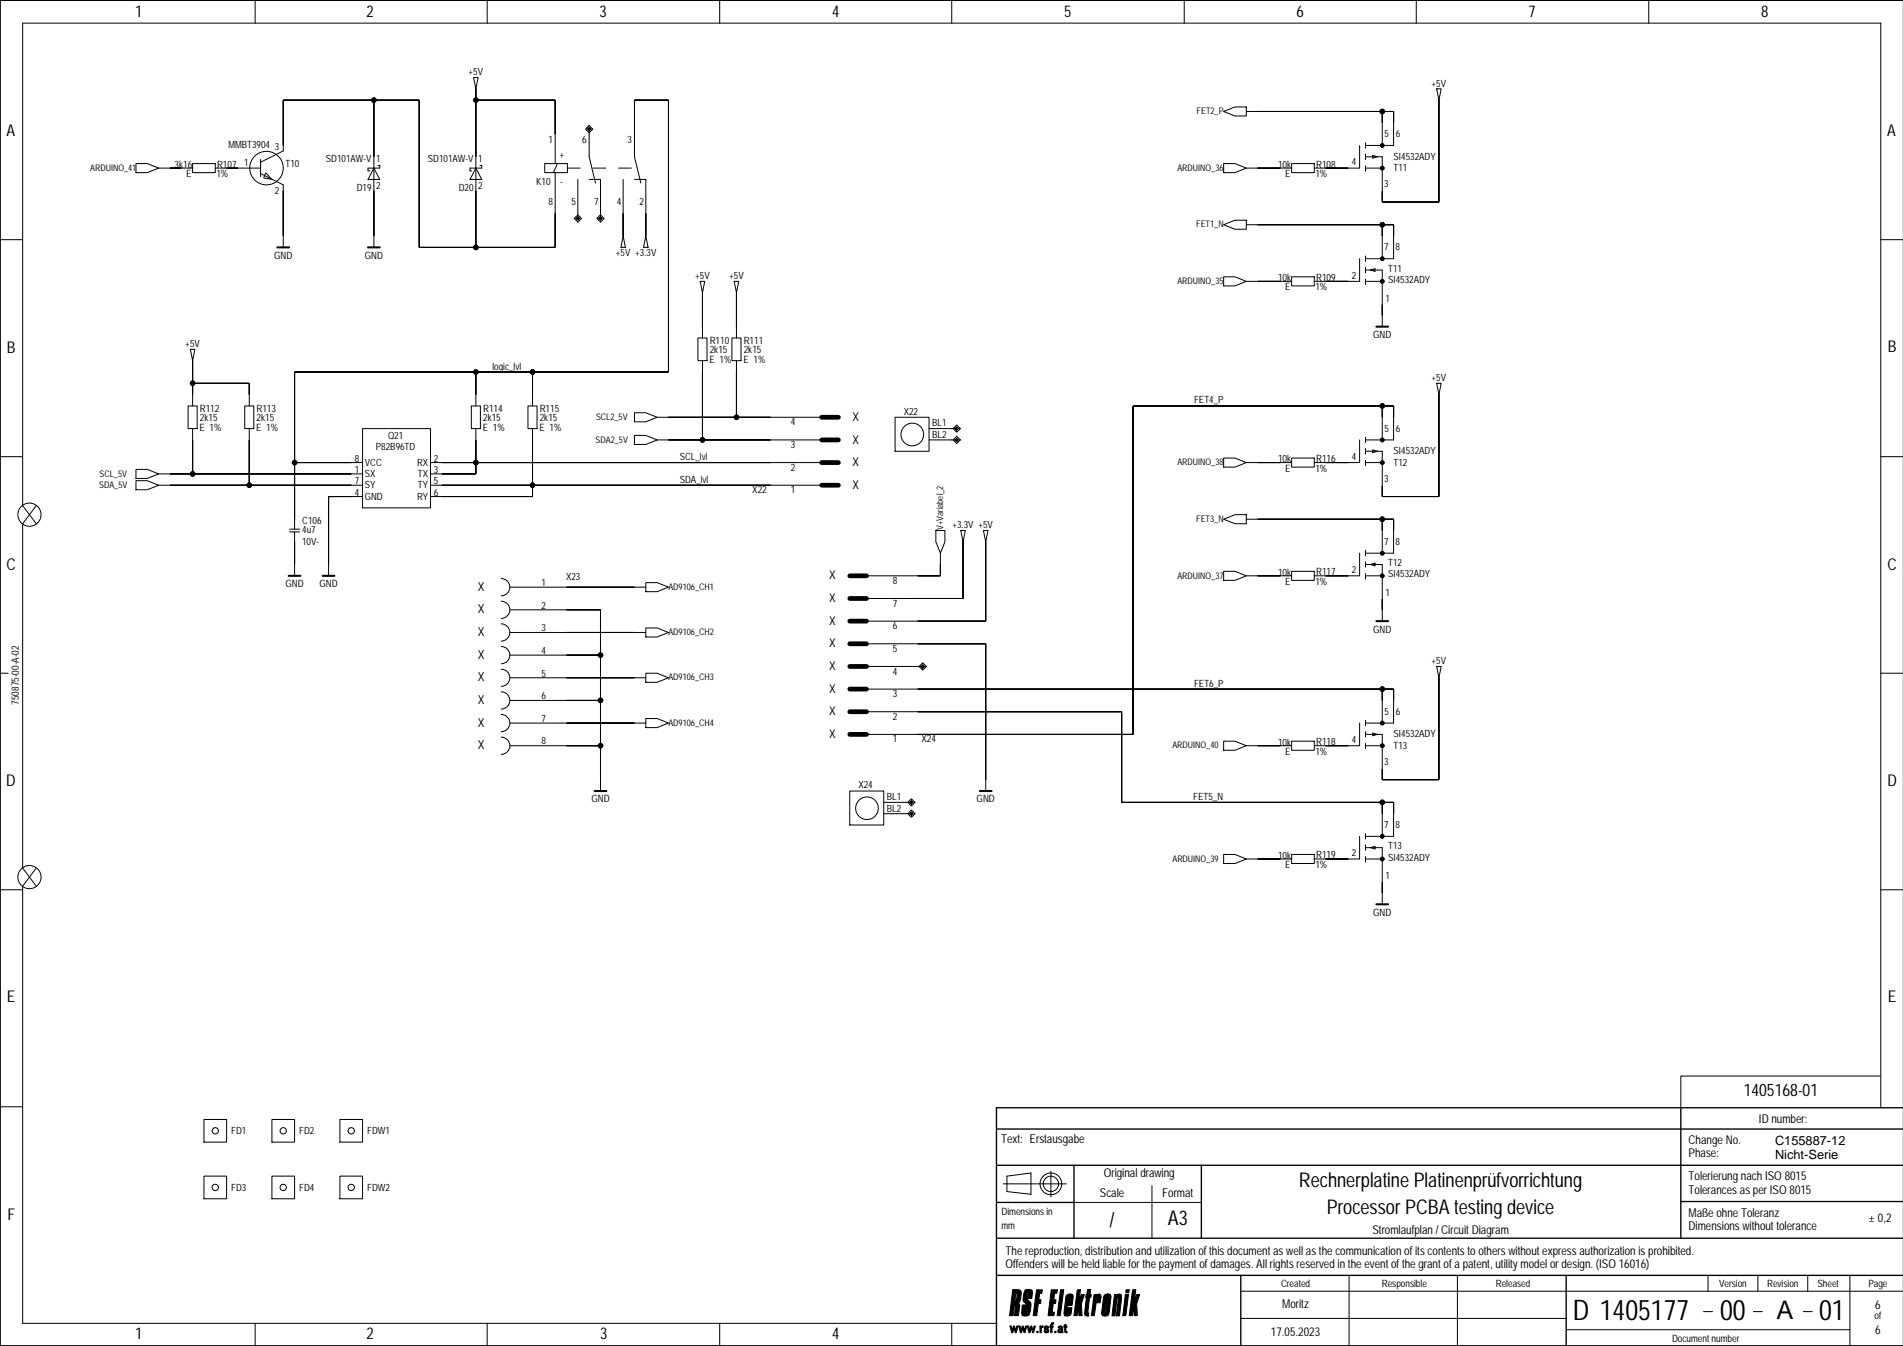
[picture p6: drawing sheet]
<svg xmlns="http://www.w3.org/2000/svg" width="420mm" height="297mm" viewBox="0 0 420 297" stroke-linecap="round" stroke-linejoin="round" font-family="sans-serif">
<g fill="none" stroke="#000" stroke-width=".22">
<path d="M56.3 .1v5M104.5 17.1h1l-.5 2.5zM105 19.6h.1M105 19.6v35M107.5 .1v5M158.8 .1v5M210 .1v5M261.2 .1v5M312.4 .1v5M316.9 19.6h1l-.5 2.5zM363.7 .1v5M419.9 .1h-419.9v296.9h419.9"/>
<path d="M30 36.1h2.5l2.5 1-2.5 1h-2.5zM35 37.1h7.5M42.5 36.1h5v2h-5zM47.5 37.1h10M57.5 35.8l5-2.5v-11.2h30v32.5h30v-16.5M57.5 38.3l5 2.5v13.8M57.5 35.2v3.8M58.3 39.3l1.8 .3M58.6 38.2l-.4 1M58.7 38.2l1.1 1.2M82.5 34.6h.1M82.5 37.1l1.3 2.5h-2.6z"/>
<path d="M82.5 22.1v32.5M83.4 36.5h.4v.6h-2.6v.6h.4M105 34.6h.1M105 37.1l1.3 2.5h-2.6zM105 22.1h17.5v14M105.9 36.5h.4v.6h-2.6v.6h.4M120.2 36.1h5v2h-5zM123 36.1l-.9 2M127.5 39.6v8.2M130 29.6h.1M130 27.7l.8 .8-.8 .8-.8-.8zM130 39.6h2.5v8.2"/>
<path d="M130 28.9v5.7l1.4 5.8M137.5 39.6v12.5M140 39.6h2.5v12.5M269.9 36.1h2.5l2.5 1-2.5 1h-2.5zM269.9 24.6l2.5-1h2.5v2h-2.5zM274.9 37.1h10M274.9 24.6h32.5v7.5h-6.2M284.9 36.1h5v2h-5zM299.9 32.1v5h-10M301.2 37.1h3.7M301.2 34.6h3.7v7.5M301.2 31.5v1.2"/>
<path d="M301.2 34v1.2M301.2 36.6v1.2M302.8 34.3l1 .3-1 .3zM304.9 24.6v7.5M317.4 22.1h.1M317.4 22.1v22.5h-12.5v-2.4M0 52.9h5M82.5 42.1h.1M105 42.1h.1M127.5 47.1h.1M127.5 47.4l.8 .8-.8 .8-.8-.8zM132.5 47.1h.1"/>
<path d="M132.5 47.4l.8 .8-.8 .8-.8-.8zM137.5 52.1h.1M137.5 52.1l.5 2.5h-1zM141.4 40.4l-1.4-5.8v-12.5h7.5v60h-82.5v34.7M142.5 52.1h.1M142.5 52.1l.5 2.5h-1zM269.9 49.6l2.5-1h2.5v2h-2.5zM274.9 49.6h32.5v7.5h-6.2M299.9 57.1v5h-10M301.2 59.6h3.7v7.5M301.2 56.5v1.2M301.2 59v1.2"/>
<path d="M302.3 59.6l1-.3v.6zM304.9 42.2h.1M304.9 49.6v7.5M414.9 52.9h5M42 77.1h1l-.5 2.5zM42.5 79.6h.1M42.5 79.6v10M154 74.6h2v5h-2zM154.5 62.1h1l-.5 2.5zM155 64.6h.1M155 64.6v10M155 79.6v17.5"/>
<path d="M161.5 74.6h2v5h-2zM162 62.1h1l-.5 2.5zM162.5 64.6h.1M162.5 64.6v10M162.5 79.6v12.5M269.9 61.1h2.5l2.5 1-2.5 1h-2.5zM274.9 62.1h10M284.9 61.1h5v2h-5zM301.2 61.6v1.2M301.2 62.1h3.7M304.9 67.2h.1M304.9 67.2v4.9"/>
<path d="M41.5 89.6h2v5h-2zM42.5 94.6v10M42.5 84.6h12.5v5M54 89.6h2v5h-2zM55 94.6v12.5M80 94.6h15v17.5h-15zM104 89.6h2v5h-2zM105 82.1v7.5M105 94.6v10h-10M116.5 89.6h2v5h-2zM117.5 82.1v7.5M117.5 94.6v15h-22.5"/>
<path d="M140 91.1h2.5l2.5 1-2.5 1h-2.5zM140 96.1h2.5l2.5 1-2.5 1h-2.5zM145 97.1h36.3M145 92.1h36.3M197.5 92.1h7.5v7.5h-7.5zM205 94.6h5.7M205 97.1h5.7M210 94.6h.1M210 97.1h.1M210.3 94.6l.8-.8 .8 .8-.8 .8zM211.1 96.3l.8 .8-.8 .8-.8-.8zM299.9 97.1v5h-10"/>
<path d="M301.2 97.1h6.2v-7.5h-57.5v72.5h-58.7M301.2 99.6h3.7v7.5M301.2 96.5v1.2M301.2 99v1.2M302.8 99.3l1 .3-1 .3zM304.9 89.6v7.5M316.9 84.6h1l-.5 2.5zM317.4 87.1h.1M317.4 87.1v22.5h-12.5v-2.4M0 100.8h5M8 115.6l-3-4v-106.5h409.9v239.4M8 111.6l-3 4v76l3 4"/>
<path d="M30 103.6h2.5l2.5 1-2.5 1h-2.5zM30 106.1h2.5l2.5 1-2.5 1h-2.5zM35 104.6h45M35 107.1h45M63.9 116.8h2.2M63.9 117.4h2.2M65 117.4v9.7M65 102.1h15M80 109.6h-7.5v17.5M95 102.1h86.3M95 107.1h86.3M206.5 117.1h2v2.5l-1 2.5-1-2.5z"/>
<path d="M212 117.1h1l-.5 2.5zM212.5 119.6h.1M212.5 119.6v12.5h-21.3M217 117.1h1l-.5 2.5zM217.5 119.6h.1M217.5 119.6v17.5h-26.3M269.9 101.1h2.5l2.5 1-2.5 1h-2.5zM269.9 114.6l2.5-1h2.5v2h-2.5zM274.9 102.1h10M274.9 114.6h32.5v7.5h-6.2M284.9 101.1h5v2h-5zM301.2 102.1h3.7"/>
<path d="M301.2 101.6v1.2M304.9 107.2h.1M304.9 114.6v7.5M414.9 100.8h5M110.6 137.7a1.9 1.9 0 0 1 1.9 1.9 1.9 1.9 0 0 1-1.9 1.9M110.6 132.7a1.9 1.9 0 0 1 1.9 1.9 1.9 1.9 0 0 1-1.9 1.9M110.6 127.7a1.9 1.9 0 0 1 1.9 1.9 1.9 1.9 0 0 1-1.9 1.9M112.5 134.6h20v40M112.5 129.6h30M112.5 139.6h30M142.5 128.6h2.5l2.5 1-2.5 1h-2.5zM142.5 138.6h2.5l2.5 1-2.5 1h-2.5z"/>
<path d="M207.5 122.1v5h-16.3M269.9 126.1h2.5l2.5 1-2.5 1h-2.5zM274.9 127.1h10M284.9 126.1h5v2h-5zM299.9 122.1v5h-10M301.2 127.1h3.7M301.2 124.6h3.7v7.5M301.2 121.5v1.2M301.2 124v1.2M301.2 126.6v1.2M302.3 124.6l1-.3v.6zM304.9 132.2h.1"/>
<path d="M304.9 132.2v4.9M0 148.6h1.8M110.6 157.7a1.9 1.9 0 0 1 1.9 1.9 1.9 1.9 0 0 1-1.9 1.9M110.6 152.7a1.9 1.9 0 0 1 1.9 1.9 1.9 1.9 0 0 1-1.9 1.9M110.6 147.7a1.9 1.9 0 0 1 1.9 1.9 1.9 1.9 0 0 1-1.9 1.9M110.6 142.7a1.9 1.9 0 0 1 1.9 1.9 1.9 1.9 0 0 1-1.9 1.9M112.5 159.6h30M112.5 149.6h30M112.5 144.6h20M112.5 154.6h20M142.5 148.6h2.5l2.5 1-2.5 1h-2.5zM142.5 158.6h2.5l2.5 1-2.5 1h-2.5z"/>
<path d="M191.2 152.1h116.2v7.5h-6.2M191.2 157.1h56.2v20h60v7.5h-6.2M191.2 147.1h12M191.2 142.1h26.3v32.5M202.5 147.1h.1M202.8 147.1l.8-.8 .8 .8-.8 .8zM299.9 159.6v5h-10M301.2 159v1.2M304.9 152.1v7.5M316.9 147.1h1l-.5 2.5zM317.4 149.6h.1M317.4 149.6v22.5h-12.5v-2.4"/>
<path d="M414.9 148.6h5M110.6 162.7a1.9 1.9 0 0 1 1.9 1.9 1.9 1.9 0 0 1-1.9 1.9M112.5 164.6h20M187.5 174.6h7.5v7.5h-7.5zM195 177.1h5.7M195 179.6h5.7M200 179.6h.1M200 177.1h.1M201.1 176.3l.8 .8-.8 .8-.8-.8zM201.1 178.8l.8 .8-.8 .8-.8-.8zM269.9 163.6h2.5l2.5 1-2.5 1h-2.5zM274.9 164.6h10"/>
<path d="M284.9 163.6h5v2h-5zM301.2 162.1h3.7v7.5M301.2 161.5v1.2M301.2 164.1v1.2M301.2 164.6h3.7M302.8 161.8l1 .3-1 .3zM304.9 169.7h.1M304.9 177.1v7.5M0 196.4h5M8 191.6l-3 4v96.4h214.9M269.9 188.6h2.5l2.5 1-2.5 1h-2.5zM274.9 189.6h10"/>
<path d="M284.9 188.6h5v2h-5zM299.9 184.6v5h-10M301.2 187.1h3.7v7.5M301.2 184v1.2M301.2 186.5v1.2M301.2 189.1v1.2M301.2 189.6h3.7M302.3 187.1l1-.3v.6zM304.9 194.7h.1M304.9 194.7v4.9M414.9 196.4h5M414.8 237.5h-44v6.9"/>
<path d="M0 244.3h5M45 247.1h5v4.9h-5zM45 259.5h5v5h-5zM47.5 249.5h.1M60 247.1h5v4.9h-5zM60 259.5h5v5h-5zM62.5 249.5h.1M75 247.1h5v4.9h-5zM75 259.5h5v5h-5zM77.5 249.5h.1M222.1 259.6l5.3-.7v4.7l-5.3-.6zM231.8 258.5v5.7"/>
<path d="M47.5 262h.1M62.5 262h.1M77.5 262h.1M221.3 261.3h13.9M236.9 265.4h28.1M254.1 261.7v11.6M56.3 292v5M107.5 292v5M158.8 292v5M210 292v5M273.7 285h146.1M273.7 291h71.8"/>
<path d="M297.6 281.5v15.4M321.5 281.5v15.4M345.5 293.4h62.6M375.8 289.5h2M376.8 281.5v3.5M386.8 289.5h2M387.8 281.5v3.5M397.8 289.5h2M398.8 281.5v3.5M408.1 281.5v15.4"/>
<circle cx="58.8" cy="37.1" r="3.7"/>
<circle cx="82.5" cy="22.1" r=".5"/>
<circle cx="105" cy="22.1" r=".5"/>
<circle cx="304.9" cy="37.1" r=".4"/>
<circle cx="304.9" cy="32.1" r=".4"/>
<circle cx="304.9" cy="24.6" r=".5"/>
<circle cx="105" cy="54.6" r=".5"/>
<circle cx="304.9" cy="57.1" r=".4"/>
<circle cx="304.9" cy="49.6" r=".5"/>
<circle cx="304.9" cy="62.1" r=".4"/>
<circle cx="42.5" cy="84.6" r=".5"/>
<circle cx="105" cy="82.1" r=".5"/>
<circle cx="117.5" cy="82.1" r=".5"/>
<circle cx="155" cy="97.1" r=".5"/>
<circle cx="162.5" cy="92.1" r=".5"/>
<circle cx="201.3" cy="95.9" r="2.5"/>
<circle cx="304.9" cy="97.1" r=".4"/>
<circle cx="304.9" cy="89.6" r=".5"/>
<circle cx="6.5" cy="113.6" r="2.56"/>
<circle cx="42.5" cy="104.6" r=".5"/>
<circle cx="55" cy="107.1" r=".5"/>
<circle cx="65" cy="102.1" r=".5"/>
<circle cx="105" cy="102.1" r=".5"/>
<circle cx="117.5" cy="107.1" r=".5"/>
<circle cx="304.9" cy="102.1" r=".4"/>
<circle cx="304.9" cy="114.6" r=".5"/>
<circle cx="304.9" cy="127.1" r=".4"/>
<circle cx="304.9" cy="122.1" r=".4"/>
<circle cx="132.5" cy="154.6" r=".5"/>
<circle cx="132.5" cy="144.6" r=".5"/>
<circle cx="304.9" cy="159.6" r=".4"/>
<circle cx="304.9" cy="152.1" r=".5"/>
<circle cx="132.5" cy="164.6" r=".5"/>
<circle cx="191.3" cy="178.4" r="2.5"/>
<circle cx="304.9" cy="164.6" r=".4"/>
<circle cx="304.9" cy="177.1" r=".5"/>
<circle cx="6.5" cy="193.6" r="2.56"/>
<circle cx="304.9" cy="189.6" r=".4"/>
<circle cx="304.9" cy="184.6" r=".4"/>
<circle cx="47.5" cy="249.5" r=".7"/>
<circle cx="62.5" cy="249.5" r=".7"/>
<circle cx="77.5" cy="249.5" r=".7"/>
<circle cx="47.5" cy="262" r=".7"/>
<circle cx="62.5" cy="262" r=".7"/>
<circle cx="77.5" cy="262" r=".7"/>
<circle cx="231.8" cy="261.3" r="1.7"/>
<circle cx="231.8" cy="261.3" r="2.4"/>
</g>
<path d="M61.2 54.6h2.6M81.2 54.6h2.6M303.6 72.1h2.6M63.7 127.1h2.6M71.2 127.1h2.6M303.6 137.1h2.6M131.2 174.6h2.6M216.2 174.6h2.6M303.6 199.6h2.6" fill="none" stroke="#000" stroke-width=".45"/>
<path d="M125.2 37.1h15.4" fill="none" stroke="#000" stroke-width=".22" stroke-dasharray="2.8 2.8"/>
<g fill="#000" stroke="#000" stroke-width=".22">
<path d="M105 19.6v2.5z" fill-rule="evenodd"/>
<path d="M37.5 37.1h2.5z" fill-rule="evenodd"/>
<path d="M50 37.1h2.5z" fill-rule="evenodd"/>
<path d="M62.5 22.1v10z" fill-rule="evenodd"/>
<path d="M62.5 22.1h20z" fill-rule="evenodd"/>
<path d="M82.5 22.1v12.5z" fill-rule="evenodd"/>
<path d="M92.5 22.1v32.5z" fill-rule="evenodd"/>
<path d="M82.5 22.1h10z" fill-rule="evenodd"/>
<path d="M105 22.1v12.5z" fill-rule="evenodd"/>
<path d="M105 22.1h17.5z" fill-rule="evenodd"/>
<path d="M122.5 22.1v7.5z" fill-rule="evenodd"/>
<path d="M130 28.1l.4 .4-.4 .4-.4-.4z" fill-rule="evenodd"/>
<path d="M140 22.1v7.5z" fill-rule="evenodd"/>
<path d="M140 22.1h7.5z" fill-rule="evenodd"/>
<path d="M147.5 22.1v60z" fill-rule="evenodd"/>
<path d="M277.4 37.1h5z" fill-rule="evenodd"/>
<path d="M292.4 37.1h5z" fill-rule="evenodd"/>
<path d="M304.9 24.6v2.5z" fill-rule="evenodd"/>
<path d="M277.4 24.6h27.5z" fill-rule="evenodd"/>
<path d="M307.4 24.6v2.5z" fill-rule="evenodd"/>
<path d="M304.9 24.6h2.5z" fill-rule="evenodd"/>
<path d="M317.4 22.1v22.5z" fill-rule="evenodd"/>
<path d="M62.5 42.1v10z" fill-rule="evenodd"/>
<path d="M82.5 42.1v10z" fill-rule="evenodd"/>
<path d="M105 42.1v12.5z" fill-rule="evenodd"/>
<path d="M92.5 54.6h12.5z" fill-rule="evenodd"/>
<path d="M122.5 47.1v7.5z" fill-rule="evenodd"/>
<path d="M105 54.6h17.5z" fill-rule="evenodd"/>
<path d="M127.1 48.2l.4-.4 .4 .4-.4 .4z" fill-rule="evenodd"/>
<path d="M132.1 48.2l.4-.4 .4 .4-.4 .4z" fill-rule="evenodd"/>
<path d="M137.5 47.1v5z" fill-rule="evenodd"/>
<path d="M142.5 47.1v5z" fill-rule="evenodd"/>
<path d="M304.9 49.6v2.5z" fill-rule="evenodd"/>
<path d="M277.4 49.6h27.5z" fill-rule="evenodd"/>
<path d="M304.9 42.2v2.4z" fill-rule="evenodd"/>
<path d="M307.4 49.6v2.5z" fill-rule="evenodd"/>
<path d="M304.9 49.6h2.5z" fill-rule="evenodd"/>
<path d="M304.9 44.6h12.5z" fill-rule="evenodd"/>
<path d="M42.5 79.6v5z" fill-rule="evenodd"/>
<path d="M155 64.6v7.5z" fill-rule="evenodd"/>
<path d="M162.5 64.6v7.5z" fill-rule="evenodd"/>
<path d="M277.4 62.1h5z" fill-rule="evenodd"/>
<path d="M292.4 62.1h5z" fill-rule="evenodd"/>
<path d="M304.9 67.2v2.4z" fill-rule="evenodd"/>
<path d="M42.5 97.1v7.5z" fill-rule="evenodd"/>
<path d="M42.5 84.6v2.5z" fill-rule="evenodd"/>
<path d="M55 97.1v10z" fill-rule="evenodd"/>
<path d="M55 84.6v2.5z" fill-rule="evenodd"/>
<path d="M42.5 84.6h12.5z" fill-rule="evenodd"/>
<path d="M65 82.1v20z" fill-rule="evenodd"/>
<path d="M105 82.1v5z" fill-rule="evenodd"/>
<path d="M65 82.1h40z" fill-rule="evenodd"/>
<path d="M105 97.1v5z" fill-rule="evenodd"/>
<path d="M105 82.1h12.5z" fill-rule="evenodd"/>
<path d="M117.5 82.1v5z" fill-rule="evenodd"/>
<path d="M117.5 97.1v10z" fill-rule="evenodd"/>
<path d="M117.5 82.1h30z" fill-rule="evenodd"/>
<path d="M147.5 97.1h7.5z" fill-rule="evenodd"/>
<path d="M155 82.1v15z" fill-rule="evenodd"/>
<path d="M162.5 82.1v10z" fill-rule="evenodd"/>
<path d="M147.5 92.1h15z" fill-rule="evenodd"/>
<path d="M155 97.1h15z" fill-rule="evenodd"/>
<path d="M162.5 92.1h7.5z" fill-rule="evenodd"/>
<path d="M211.1 94.2l.4 .4-.4 .4-.4-.4z" fill-rule="evenodd"/>
<path d="M211.1 96.7l.4 .4-.4 .4-.4-.4z" fill-rule="evenodd"/>
<path d="M249.9 89.6v72.5z" fill-rule="evenodd"/>
<path d="M304.9 89.6v2.5z" fill-rule="evenodd"/>
<path d="M249.9 89.6h55z" fill-rule="evenodd"/>
<path d="M307.4 89.6v2.5z" fill-rule="evenodd"/>
<path d="M304.9 89.6h2.5z" fill-rule="evenodd"/>
<path d="M317.4 87.1v22.5z" fill-rule="evenodd"/>
<path d="M37.5 104.6h5z" fill-rule="evenodd"/>
<path d="M37.5 107.1h17.5z" fill-rule="evenodd"/>
<path d="M65 102.1v12.5z" fill-rule="evenodd"/>
<path d="M65 119.6v5z" fill-rule="evenodd"/>
<path d="M72.5 109.6v15z" fill-rule="evenodd"/>
<path d="M65 102.1h12.5z" fill-rule="evenodd"/>
<path d="M72.5 109.6h5z" fill-rule="evenodd"/>
<path d="M42.5 104.6h35z" fill-rule="evenodd"/>
<path d="M55 107.1h22.5z" fill-rule="evenodd"/>
<path d="M97.5 104.6h7.5z" fill-rule="evenodd"/>
<path d="M105 102.1v2.5z" fill-rule="evenodd"/>
<path d="M97.5 102.1h7.5z" fill-rule="evenodd"/>
<path d="M117.5 107.1v2.5z" fill-rule="evenodd"/>
<path d="M97.5 107.1h20z" fill-rule="evenodd"/>
<path d="M97.5 109.6h20z" fill-rule="evenodd"/>
<path d="M105 102.1h65z" fill-rule="evenodd"/>
<path d="M117.5 107.1h52.5z" fill-rule="evenodd"/>
<path d="M212.5 119.6v12.5z" fill-rule="evenodd"/>
<path d="M217.5 119.6v17.5z" fill-rule="evenodd"/>
<path d="M277.4 102.1h5z" fill-rule="evenodd"/>
<path d="M292.4 102.1h5z" fill-rule="evenodd"/>
<path d="M304.9 114.6v2.5z" fill-rule="evenodd"/>
<path d="M277.4 114.6h27.5z" fill-rule="evenodd"/>
<path d="M304.9 107.2v2.4z" fill-rule="evenodd"/>
<path d="M304.9 114.6h2.5z" fill-rule="evenodd"/>
<path d="M307.4 114.6v2.5z" fill-rule="evenodd"/>
<path d="M304.9 109.6h12.5z" fill-rule="evenodd"/>
<path d="M125 134.6h7.5z" fill-rule="evenodd"/>
<path d="M132.5 134.6v10z" fill-rule="evenodd"/>
<path d="M125 129.6h15z" fill-rule="evenodd"/>
<path d="M125 139.6h15z" fill-rule="evenodd"/>
<path d="M207.5 124.6v2.5z" fill-rule="evenodd"/>
<path d="M202.5 127.1h5z" fill-rule="evenodd"/>
<path d="M202.5 132.1h10z" fill-rule="evenodd"/>
<path d="M202.5 137.1h15z" fill-rule="evenodd"/>
<path d="M277.4 127.1h5z" fill-rule="evenodd"/>
<path d="M292.4 127.1h5z" fill-rule="evenodd"/>
<path d="M304.9 132.2v2.4z" fill-rule="evenodd"/>
<path d="M125 144.6h7.5z" fill-rule="evenodd"/>
<path d="M132.5 144.6v10z" fill-rule="evenodd"/>
<path d="M125 154.6h7.5z" fill-rule="evenodd"/>
<path d="M132.5 154.6v10z" fill-rule="evenodd"/>
<path d="M125 149.6h15z" fill-rule="evenodd"/>
<path d="M125 159.6h15z" fill-rule="evenodd"/>
<path d="M203.6 146.7l.4 .4-.4 .4-.4-.4z" fill-rule="evenodd"/>
<path d="M202.5 142.1h15z" fill-rule="evenodd"/>
<path d="M217.5 142.1v30z" fill-rule="evenodd"/>
<path d="M202.5 157.1h44.9z" fill-rule="evenodd"/>
<path d="M247.4 157.1v20z" fill-rule="evenodd"/>
<path d="M304.9 152.1v2.5z" fill-rule="evenodd"/>
<path d="M202.5 152.1h102.4z" fill-rule="evenodd"/>
<path d="M304.9 152.1h2.5z" fill-rule="evenodd"/>
<path d="M307.4 152.1v2.5z" fill-rule="evenodd"/>
<path d="M317.4 149.6v22.5z" fill-rule="evenodd"/>
<path d="M125 164.6h7.5z" fill-rule="evenodd"/>
<path d="M132.5 164.6v7.5z" fill-rule="evenodd"/>
<path d="M201.1 176.7l.4 .4-.4 .4-.4-.4z" fill-rule="evenodd"/>
<path d="M201.1 179.2l.4 .4-.4 .4-.4-.4z" fill-rule="evenodd"/>
<path d="M202.5 162.1h47.4z" fill-rule="evenodd"/>
<path d="M277.4 164.6h5z" fill-rule="evenodd"/>
<path d="M292.4 164.6h5z" fill-rule="evenodd"/>
<path d="M304.9 169.7v2.4z" fill-rule="evenodd"/>
<path d="M304.9 177.1v2.5z" fill-rule="evenodd"/>
<path d="M247.4 177.1h57.5z" fill-rule="evenodd"/>
<path d="M307.4 177.1v2.5z" fill-rule="evenodd"/>
<path d="M304.9 177.1h2.5z" fill-rule="evenodd"/>
<path d="M304.9 172.1h12.5z" fill-rule="evenodd"/>
<path d="M277.4 189.6h5z" fill-rule="evenodd"/>
<path d="M292.4 189.6h5z" fill-rule="evenodd"/>
<path d="M304.9 194.7v2.4z" fill-rule="evenodd"/>
<path d="M222.8 292.6h.3l.2 1.1 .3-1.1h.2l.3 1.1 .2-1.1h.3l-.4 1.5h-.2l-.3-1-.3 1h-.2z" fill-rule="evenodd"/>
<path d="M224.7 292.6h.3l.3 1.1 .2-1.1h.2l.3 1.1 .2-1.1h.3l-.4 1.5h-.2l-.3-1-.3 1h-.2z" fill-rule="evenodd"/>
<path d="M223.4 284.6h1l.8 .2a2.67 2.67 0 0 1-.4 2.7l-.2 .1 .4 .5-.3 2.2h-.9l.3-2v-.2l-.3-.1 .1-.9 .3-.1 .2-1.5-.3-.1-.6 4.9h-.8z" fill-rule="evenodd"/>
<path d="M226.1 284.7a1 1 0 0 1 1.7 .4l-.2 1.4h-.8l.1-1.1-.2-.1-.1 1.5h.1a1.22 1.22 0 0 1 .8 1l-.2 1.4-.3 1-.8 .2-.7-.1a4 4 0 0 1 0-2.3h.9l-.2 1.4 .2 .2 .2-1.6-.8-.8-.1-.2 .1-1.3z" fill-rule="evenodd"/>
<path d="M226.6 292.6h.3l.2 1.1 .3-1.1h.2l.3 1.1 .2-1.1h.3l-.4 1.5h-.2l-.3-1-.3 1h-.2z" fill-rule="evenodd"/>
<path d="M228.7 293.8h.3v.3h-.3z" fill-rule="evenodd"/>
<path d="M229.4 292.6h.3v.2l.4-.2v.3l-.4 .2v1h-.3z" fill-rule="evenodd"/>
<path d="M228.7 284.6h1.3l-.2 .8h-.4l-.2 1.4h.5l-.1 .8h-.5l-.4 2.7h-.8z" fill-rule="evenodd"/>
<path d="M230.5 292.7l.3-.1a.44 .44 0 0 1 .5 .5h-.2l-.3-.3-.2 .2 .1 .2 .5 .2 .2 .3-.2 .3-.4 .1a.44 .44 0 0 1-.5-.5h.3l.1 .3 .4-.2-.7-.4-.1-.3z" fill-rule="evenodd"/>
<path d="M232 291.9h.4v.3l-.3 .1v.3h.2v.3h-.2v1.2h-.3v-1.2h-.2v-.3h.2z" fill-rule="evenodd"/>
<path d="M232.7 293.8h.3v.3h-.3z" fill-rule="evenodd"/>
<path d="M231.9 284.6h1.4l-.1 .8h-.5l-.2 1.4h.5l-.1 .8h-.5l-.3 2h.5l-.1 .7h-1.3z" fill-rule="evenodd"/>
<path d="M233.5 292.7l.4-.1 .4 .1 .2 1.4h-.3l-.1-.7-.3 .1-.2 .2 .1 .2 .4-.2-.1 .4-.6-.1-.1-.3 .2-.3 .6-.2v-.2l-.2-.2-.5 .2z" fill-rule="evenodd"/>
<path d="M234 284.6h.7l-.8 5.7h-.7z" fill-rule="evenodd"/>
<path d="M235.4 285.8a.96 .96 0 0 1 1.3 0l-.2 2.3h-.9l.1-.7h.2v-1.3l-.3 1.9-.1 1.7 .2-.1 .1-1h.7l-.2 1.4a1.12 1.12 0 0 1-1.5 .3l-.1-.5 .5-3.8z" fill-rule="evenodd"/>
<path d="M234.9 292.3h.2v.3h.3v.3h-.3v.9h.3v.3h-.2l-.3-.1v-1.1h-.2z" fill-rule="evenodd"/>
<path d="M237.7 284.6h.7l-.4 2.8 .6-1.7h.6l-.6 2 .1 2.6h-.7l-.1-2.1-.3 2.1h-.7z" fill-rule="evenodd"/>
<path d="M239.9 284.6h.7l-.1 1.1h.3l-.1 .6h-.3l-.4 3.2v.3h.2v.6l-.7-.1-.2-.3 .4-3.7h-.2z" fill-rule="evenodd"/>
<path d="M241.4 285.7h.6v.2l.5-.4a.86 .86 0 0 1 .3 1.2l-.1 .8h-.7l.2-.9v-.3h-.2l-.6 4h-.6z" fill-rule="evenodd"/>
<path d="M243.7 285.8l.6-.3-.5 4.2 .2-.1 .4-3.3v-.8l.6 .2 .1 .4-.5 3.9a.96 .96 0 0 1-1.4 .3l-.2-.5 .4-3.3z" fill-rule="evenodd"/>
<path d="M245.9 285.7h.7l-.1 .2 .5-.4 .4 .2v1l-.4 3.7h-.7l.4-4.1h-.2l-.1 .2-.4 3.9h-.7z" fill-rule="evenodd"/>
<path d="M248.3 285.7h.7l-.6 4.6h-.7z" fill-rule="evenodd"/>
<path d="M248.4 284.6h.7l-.1 .7h-.6z" fill-rule="evenodd"/>
<path d="M249.9 284.6h.7l-.4 2.8 .6-1.7h.6l-.6 2 .1 2.6h-.7l-.1-2.1-.3 2.1h-.7z" fill-rule="evenodd"/>
<circle cx="82.5" cy="22.1" r=".5"/>
<circle cx="105" cy="22.1" r=".5"/>
<circle cx="304.9" cy="37.1" r=".4"/>
<circle cx="304.9" cy="32.1" r=".4"/>
<circle cx="304.9" cy="24.6" r=".5"/>
<circle cx="105" cy="54.6" r=".5"/>
<circle cx="304.9" cy="57.1" r=".4"/>
<circle cx="304.9" cy="49.6" r=".5"/>
<circle cx="304.9" cy="62.1" r=".4"/>
<circle cx="42.5" cy="84.6" r=".5"/>
<circle cx="105" cy="82.1" r=".5"/>
<circle cx="117.5" cy="82.1" r=".5"/>
<circle cx="155" cy="97.1" r=".5"/>
<circle cx="162.5" cy="92.1" r=".5"/>
<circle cx="304.9" cy="97.1" r=".4"/>
<circle cx="304.9" cy="89.6" r=".5"/>
<circle cx="42.5" cy="104.6" r=".5"/>
<circle cx="55" cy="107.1" r=".5"/>
<circle cx="65" cy="102.1" r=".5"/>
<circle cx="105" cy="102.1" r=".5"/>
<circle cx="117.5" cy="107.1" r=".5"/>
<circle cx="304.9" cy="102.1" r=".4"/>
<circle cx="304.9" cy="114.6" r=".5"/>
<circle cx="304.9" cy="127.1" r=".4"/>
<circle cx="304.9" cy="122.1" r=".4"/>
<circle cx="132.5" cy="154.6" r=".5"/>
<circle cx="132.5" cy="144.6" r=".5"/>
<circle cx="304.9" cy="159.6" r=".4"/>
<circle cx="304.9" cy="152.1" r=".5"/>
<circle cx="132.5" cy="164.6" r=".5"/>
<circle cx="304.9" cy="164.6" r=".4"/>
<circle cx="304.9" cy="177.1" r=".5"/>
<circle cx="304.9" cy="189.6" r=".4"/>
<circle cx="304.9" cy="184.6" r=".4"/>
</g>
<path d="M181.3 97.1h3.7M181.3 92.1h3.7M181.3 107.1h3.7M181.3 102.1h3.7M187.5 137.1h3.7M187.5 132.1h3.7M187.5 127.1h3.7M187.5 157.1h3.7M187.5 152.1h3.7M187.5 147.1h3.7M187.5 142.1h3.7M187.5 162.1h3.7" fill="none" stroke="#000" stroke-width="1"/>
<path d="M219.8 249.2h200M219.8 257.2h200M236.9 257.2v16.1M265 257.2v16.1M370.8 244.5v28.8M419.8 244.5h-200v52.4M219.8 273.3h200M219.8 265.4h17.1M370.8 265.2h49M219.8 281.5h200M273.7 281.5v15.4M345.5 281.5v15.4" fill="none" stroke="#000" stroke-width=".3"/>
<g font-size="6.3">
<text x="347" y="291.3">D 1405177</text>
<text x="379.5" y="291.3">00</text>
<text x="401.3" y="291.3">01</text>
</g>
<text font-size="5.6" x="391.9" y="291">A</text>
<g font-size="4.5">
<text x="286.6" y="262">Rechnerplatine Platinenprüfvorrichtung</text>
<text x="292.7" y="268">Processor PCBA testing device</text>
<text x="244.8" y="270.8">/</text>
<text x="257.6" y="270.3">A3</text>
</g>
<text font-size="3.8" x="384.7" y="241.9">1405168-01</text>
<g font-size="3.6">
<text x="29.8" y="3.7">1</text>
<text x="80.9" y="3.7">2</text>
<text x="132.3" y="3.7">3</text>
<text x="183.6" y="3.7">4</text>
<text x="234.7" y="3.7">5</text>
<text x="286" y="3.7">6</text>
<text x="337.2" y="3.7">7</text>
<text x="388.5" y="3.7">8</text>
<text x="1.4" y="30">A</text>
<text x="416.3" y="30">A</text>
<text x="1.5" y="77.8">B</text>
<text x="416.4" y="77.7">B</text>
<text x="1.5" y="125.7">C</text>
<text x="416.4" y="125.7">C</text>
<text x="1.4" y="173.5">D</text>
<text x="416.4" y="173.5">D</text>
<text x="1.5" y="221.2">E</text>
<text x="416.4" y="221.2">E</text>
<text x="1.6" y="269.2">F</text>
<text x="29.8" y="295.6">1</text>
<text x="80.9" y="295.6">2</text>
<text x="132.4" y="295.6">3</text>
<text x="183.6" y="295.5">4</text>
</g>
<g font-size="2.8">
<text x="105.4" y="130.4">X</text>
<text x="105.4" y="135.4">X</text>
<text x="105.4" y="140.4">X</text>
<text x="105.4" y="145.4">X</text>
<text x="105.4" y="150.4">X</text>
<text x="105.4" y="155.4">X</text>
<text x="105.4" y="160.4">X</text>
<text x="105.4" y="165.4">X</text>
<text x="391.6" y="255.8">Nicht-Serie</text>
<text x="391.6" y="252.6">C155887-12</text>
</g>
<g font-size="2.7">
<text x="188.1" y="92.9">X</text>
<text x="188.1" y="97.9">X</text>
<text x="188.1" y="107.9">X</text>
<text x="188.1" y="102.9">X</text>
<text x="182.9" y="127.9">X</text>
<text x="182.9" y="137.9">X</text>
<text x="182.9" y="132.9">X</text>
<text x="182.9" y="142.9">X</text>
<text x="182.9" y="147.9">X</text>
<text x="182.9" y="152.9">X</text>
<text x="182.9" y="157.9">X</text>
<text x="182.9" y="162.9">X</text>
<text x="388" y="247.8">ID number:</text>
<text x="220.8" y="252.2">Text: Erstausgabe</text>
<text x="372.5" y="252.5">Change No.</text>
<text x="372.5" y="255.4">Phase:</text>
<text x="243.5" y="259.7">Original drawing</text>
<text x="372.5" y="263.4">Tolerances as per ISO 8015</text>
<text x="372.5" y="260.5">Tolerierung nach ISO 8015</text>
<text x="242.6" y="264.2">Scale</text>
<text x="256.4" y="264.2">Format</text>
<text x="372.5" y="268.5">Maße ohne Toleranz</text>
<text x="412.2" y="269.7">± 0,2</text>
<text x="302.8" y="272.4">Stromlaufplan / Circuit Diagram</text>
<text x="372.5" y="271.4">Dimensions without tolerance</text>
<text x="221.8" y="276.9">The reproduction, distribution and utilization of this document as well as the communication of its contents to others without express authorization is prohibited.</text>
<text x="221.8" y="279.9">Offenders will be held liable for the payment of damages. All rights reserved in the event of the grant of a patent, utility model or design. (ISO 16016)</text>
<text x="282.9" y="288.7">Moritz</text>
<text x="413.7" y="288.8">6</text>
<text x="280.4" y="294.7">17.05.2023</text>
<text x="413.7" y="294.5">6</text>
</g>
<g font-size="2.2">
<text x="103.4" y="16.6">+5V</text>
<text x="315.8" y="19.1">+5V</text>
<text x="50.4" y="32.7">MMBT3904</text>
<text x="60.6" y="33">3</text>
<text x="71.9" y="35.7">SD101AW-V</text>
<text x="83" y="35.7">1</text>
<text x="94.4" y="35.7">SD101AW-V</text>
<text x="105.5" y="35.7">1</text>
<text x="121" y="31.6">1</text>
<text x="123.4" y="34.9">+</text>
<text x="128.5" y="31.6">6</text>
<text x="138.5" y="31.6">3</text>
<text x="305.4" y="30.3">5</text>
<text x="307.4" y="35.2">SI4532ADY</text>
<text x="307.9" y="30.3">6</text>
<text x="38.5" y="37.1">3k16</text>
<text x="41.1" y="39.1">E</text>
<text x="47.7" y="39.1">1%</text>
<text x="47.9" y="37">R107</text>
<text x="53.9" y="36.6">1</text>
<text x="63" y="36.7">T10</text>
<text x="83" y="41.7">2</text>
<text x="105.5" y="41.7">2</text>
<text x="118.3" y="40.8">K10</text>
<text x="123.6" y="40.8">-</text>
<text x="281.9" y="37.1">10k</text>
<text x="283.5" y="39.1">E</text>
<text x="290.2" y="39.1">1%</text>
<text x="290.3" y="37">R108</text>
<text x="298.2" y="36.5">4</text>
<text x="305.3" y="41.3">3</text>
<text x="307.4" y="37.7">T11</text>
<text x="60.6" y="42.8">2</text>
<text x="78.7" y="42">D19</text>
<text x="101.2" y="42">D20</text>
<text x="121" y="45.3">8</text>
<text x="126.1" y="45.3">5</text>
<text x="131.1" y="45.3">7</text>
<text x="136.1" y="45.3">4</text>
<text x="141.1" y="45.3">2</text>
<text x="60.5" y="57.1">GND</text>
<text x="80.5" y="57.1">GND</text>
<text x="135.9" y="56.5">+5V +3.3V</text>
<text x="305.3" y="55.2">7</text>
<text x="306.2" y="59.9">T11</text>
<text x="307.8" y="55.2">8</text>
<text x="153.4" y="61.6">+5V</text>
<text x="160.9" y="61.6">+5V</text>
<text x="281.9" y="62">10k</text>
<text x="283.5" y="64.1">E</text>
<text x="290.2" y="64.1">1%</text>
<text x="290.3" y="62">R109</text>
<text x="298.2" y="61.5">2</text>
<text x="306.2" y="62.4">SI4532ADY</text>
<text x="305.6" y="66.6">1</text>
<text x="40.9" y="76.6">+5V</text>
<text x="156.6" y="77.9">2k15</text>
<text x="156.6" y="75.8">R110</text>
<text x="164.1" y="75.8">R111</text>
<text x="164.1" y="77.9">2k15</text>
<text x="302.9" y="74.6">GND</text>
<text x="108.7" y="81.6">logic_lvl</text>
<text x="156.5" y="80.1">E 1%</text>
<text x="164" y="80.1">E 1%</text>
<text x="263.4" y="89">FET4_P</text>
<text x="315.8" y="84.1">+5V</text>
<text x="44" y="95.1">E 1%</text>
<text x="44.1" y="90.8">R112</text>
<text x="44.1" y="92.9">2k15</text>
<text x="56.5" y="95.1">E 1%</text>
<text x="56.6" y="92.9">2k15</text>
<text x="56.6" y="90.8">R113</text>
<text x="106.5" y="95.1">E 1%</text>
<text x="106.6" y="92.9">2k15</text>
<text x="106.6" y="90.8">R114</text>
<text x="119" y="95.1">E 1%</text>
<text x="119.1" y="92.9">2k15</text>
<text x="119.1" y="90.8">R115</text>
<text x="174.5" y="93.9">4</text>
<text x="199.4" y="91.5">X22</text>
<text x="205.7" y="94.1">BL1</text>
<text x="305.4" y="95.3">5</text>
<text x="307.9" y="95.3">6</text>
<text x="78.3" y="101.9">8</text>
<text x="82.9" y="99.3">P82B96TD</text>
<text x="85.6" y="96.9">Q21</text>
<text x="95.7" y="101.9">2</text>
<text x="150" y="101.6">SCL_lvl</text>
<text x="174.5" y="98.9">3</text>
<text x="205.7" y="96.6">BL2</text>
<text x="290.3" y="102">R116</text>
<text x="298.2" y="101.5">4</text>
<text x="307.4" y="100.2">SI4532ADY</text>
<text x="78.3" y="104.4">1</text>
<text x="78.3" y="106.9">7</text>
<text x="80.5" y="102.7">VCC</text>
<text x="80.5" y="105.2">SX</text>
<text x="80.5" y="107.7">SY</text>
<text x="92" y="102.7">RX</text>
<text x="92.2" y="105.2">TX</text>
<text x="92.2" y="107.7">TY</text>
<text x="95.7" y="104.4">3</text>
<text x="95.7" y="106.9">5</text>
<text x="150" y="106.6">SDA_lvl</text>
<text x="174.5" y="103.9">2</text>
<text x="281.9" y="102">10k</text>
<text x="283.5" y="104.1">E</text>
<text x="290.2" y="104.1">1%</text>
<text x="305.3" y="106.3">3</text>
<text x="307.4" y="102.7">T12</text>
<text x="78.3" y="109.4">4</text>
<text x="80.5" y="110.2">GND</text>
<text x="92" y="110.2">RY</text>
<text x="95.7" y="109.4">6</text>
<text x="165.9" y="108.9">X22</text>
<text x="174.5" y="108.9">1</text>
<text x="66.7" y="115.6">C106</text>
<text x="66.7" y="117.7">4u7</text>
<text x="210.1" y="116.6">+3.3V +5V</text>
<text x="66.7" y="120.2">10V-</text>
<text x="305.3" y="120.2">7</text>
<text x="306.2" y="124.9">T12</text>
<text x="307.8" y="120.2">8</text>
<text x="63" y="129.6">GND</text>
<text x="70.5" y="129.6">GND</text>
<text x="119.5" y="129.3">1</text>
<text x="124.9" y="128">X23</text>
<text x="197" y="128.9">8</text>
<text x="281.9" y="127">10k</text>
<text x="283.5" y="129.1">E</text>
<text x="290.2" y="129.1">1%</text>
<text x="290.3" y="127">R117</text>
<text x="298.2" y="126.5">2</text>
<text x="305.6" y="131.6">1</text>
<text x="306.2" y="127.4">SI4532ADY</text>
<text x="119.5" y="134.3">2</text>
<text x="197" y="133.9">7</text>
<text x="119.5" y="139.3">3</text>
<text x="197" y="138.9">6</text>
<text x="197" y="143.9">5</text>
<text x="302.9" y="139.6">GND</text>
<text x="119.5" y="149.3">5</text>
<text x="119.5" y="144.3">4</text>
<text x="197" y="148.9">4</text>
<text x="315.8" y="146.6">+5V</text>
<text x="4.2" y="155.5" transform="rotate(-90 4.2 155.5)">750875-00-A-02</text>
<text x="119.5" y="154.3">6</text>
<text x="197" y="153.9">3</text>
<text x="263.4" y="151.5">FET6_P</text>
<text x="119.5" y="159.3">7</text>
<text x="197" y="158.9">2</text>
<text x="305.4" y="157.8">5</text>
<text x="307.9" y="157.8">6</text>
<text x="119.5" y="164.3">8</text>
<text x="197" y="163.9">1</text>
<text x="203.3" y="163.9">X24</text>
<text x="281.9" y="164.5">10k</text>
<text x="283.5" y="166.6">E</text>
<text x="290.2" y="166.5">1%</text>
<text x="290.3" y="164.5">R118</text>
<text x="298.2" y="164">4</text>
<text x="307.4" y="162.7">SI4532ADY</text>
<text x="307.4" y="165.2">T13</text>
<text x="189.4" y="174">X24</text>
<text x="305.3" y="168.8">3</text>
<text x="130.5" y="177.1">GND</text>
<text x="195.7" y="179.1">BL2</text>
<text x="195.7" y="176.6">BL1</text>
<text x="215.4" y="177.1">GND</text>
<text x="263.2" y="176.6">FET5_N</text>
<text x="305.3" y="182.7">7</text>
<text x="307.8" y="182.7">8</text>
<text x="281.9" y="189.5">10k</text>
<text x="283.5" y="191.5">E</text>
<text x="290.2" y="191.5">1%</text>
<text x="290.3" y="189.5">R119</text>
<text x="298.2" y="189">2</text>
<text x="306.2" y="189.9">SI4532ADY</text>
<text x="306.2" y="187.4">T13</text>
<text x="305.6" y="194.1">1</text>
<text x="302.9" y="202.1">GND</text>
<text x="51" y="250.3">FD1</text>
<text x="66" y="250.3">FD2</text>
<text x="81" y="250.3">FDW1</text>
<text x="51" y="262.8">FD3</text>
<text x="66" y="262.8">FD4</text>
<text x="81" y="262.8">FDW2</text>
<text x="220.9" y="268.1">Dimensions in</text>
<text x="220.9" y="271.1">mm</text>
<text x="282.6" y="284.1">Created</text>
<text x="304.8" y="284.1">Responsible</text>
<text x="330" y="284.1">Released</text>
<text x="379.2" y="284.1">Version</text>
<text x="389.8" y="284.1">Revision</text>
<text x="400.9" y="284.1">Sheet</text>
<text x="412.2" y="284.1">Page</text>
<text x="413.5" y="291.1">of</text>
<text x="368.9" y="296.1">Document number</text>
</g>
<g font-size="2">
<text x="264" y="25.2">FET2_P</text>
<text x="19.9" y="37.7">ARDUINO_41</text>
<text x="259.7" y="37.7">ARDUINO_36</text>
<text x="263.9" y="50.2">FET1_N</text>
<text x="259.7" y="62.7">ARDUINO_35</text>
<text x="131.5" y="92.7">SCL2_5V</text>
<text x="131.4" y="97.7">SDA2_5V</text>
<text x="21.9" y="107.7">SDA_5V</text>
<text x="22" y="105.2">SCL_5V</text>
<text x="259.7" y="102.7">ARDUINO_38</text>
<text x="208" y="117" transform="rotate(-90 208 117)">V+Variabel_2</text>
<text x="263.9" y="115.2">FET3_N</text>
<text x="147.4" y="130.2">AD9106_CH1</text>
<text x="259.7" y="127.7">ARDUINO_37</text>
<text x="147.4" y="140.2">AD9106_CH2</text>
<text x="147.4" y="150.2">AD9106_CH3</text>
<text x="147.4" y="160.2">AD9106_CH4</text>
<text x="258.6" y="165.2">ARDUINO_40</text>
<text x="258.6" y="190.2">ARDUINO_39</text>
</g>
</svg>
